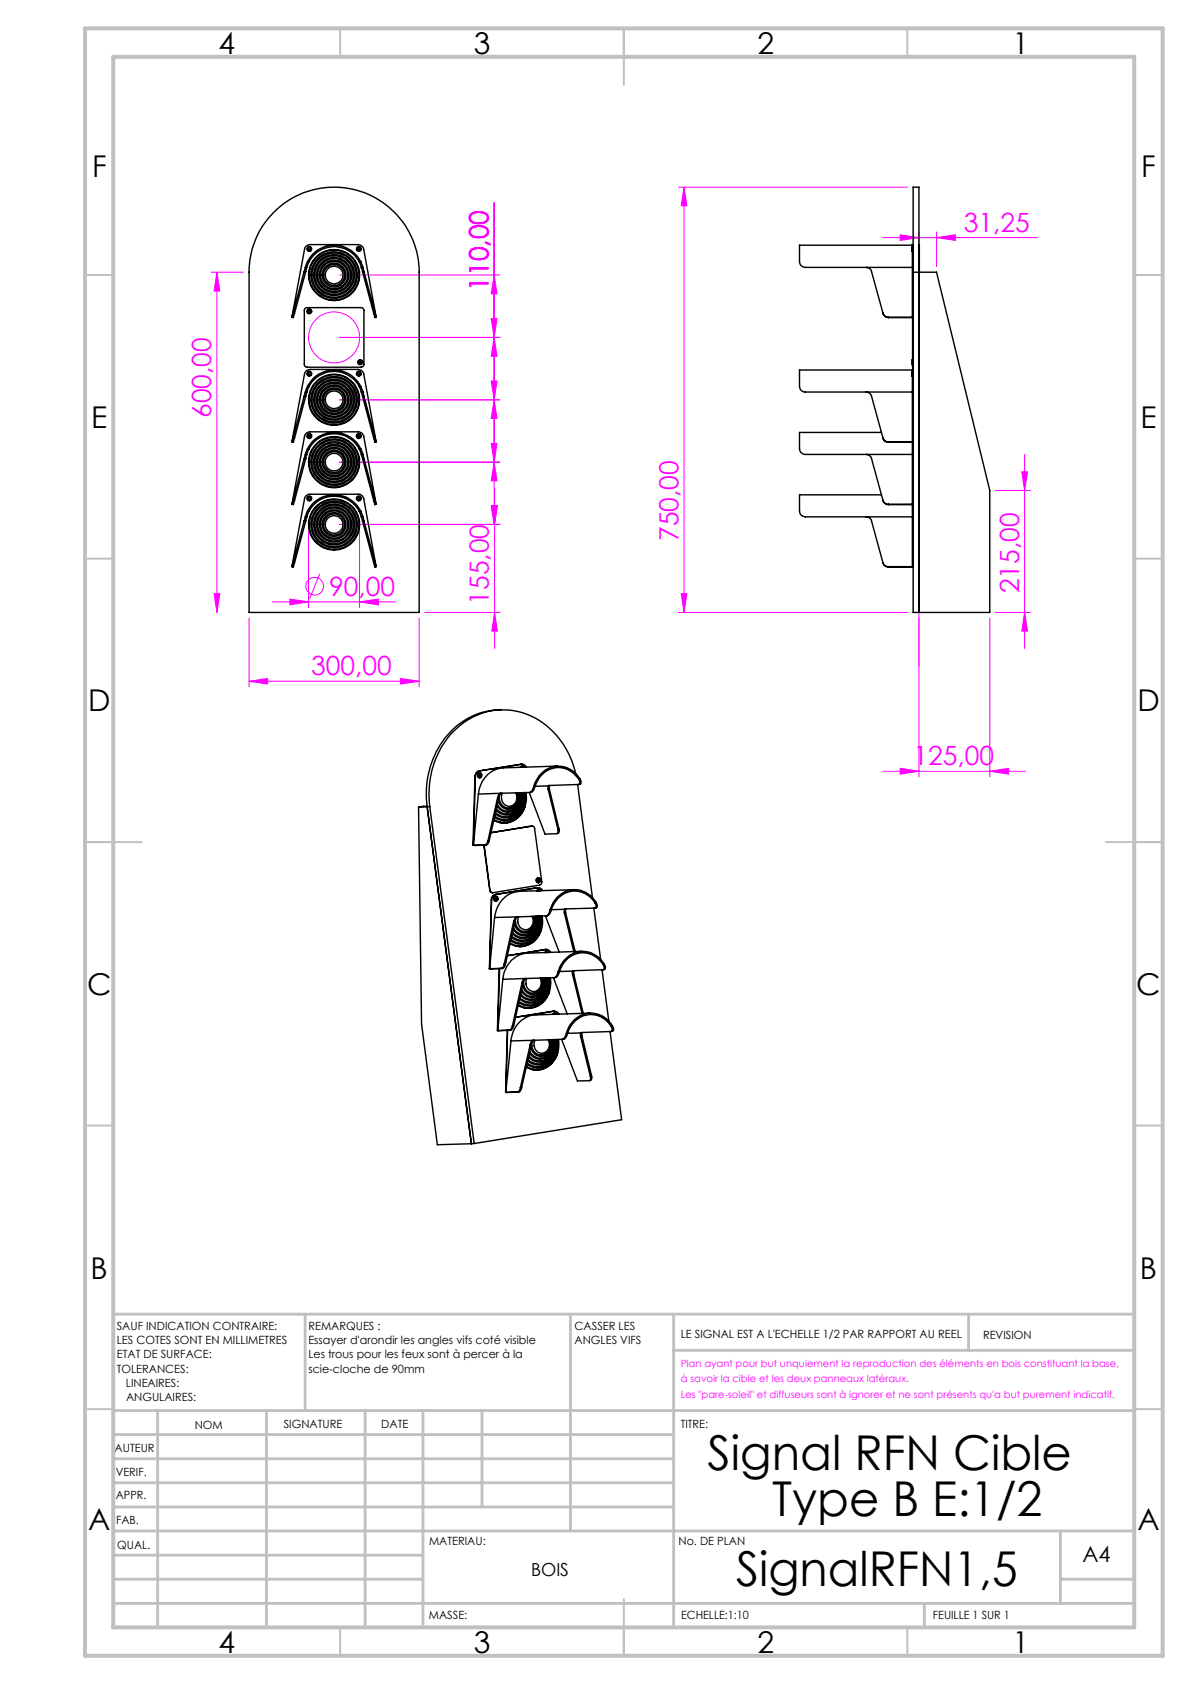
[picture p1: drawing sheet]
<svg xmlns="http://www.w3.org/2000/svg" width="210mm" height="297mm" viewBox="0 0 210 297" stroke-linecap="round" stroke-linejoin="round" font-family="sans-serif">
<g fill="none" stroke="#f0f" stroke-width=".18">
<path d="M87.1 35.8v56.7M119.6 33h40.4M120.6 33l.5 3.3h-1zM120.6 33v75M37.3 48h5.6M38.2 48l.6 3.3h-1.1zM38.2 48v60M59.9 48.5h28.2M59.9 59.5h28.2M86.6 56.2h1l-.5 3.3zM87.1 48.5l.5 3.3h-1zM87.1 59.5l.5 3.3h-1z"/>
<path d="M155.7 41.9h27.2M158.7 41.4l3.3 .5-3.3 .5zM162 40.9v96.1M165.1 41.9l3.4-.5v1zM165.1 40.9v6.1M59.9 70.5h28.2M86.6 78.2h1l-.5 3.3zM86.6 67.2h1l-.5 3.3zM87.1 70.5l.5 3.3h-1zM54.4 93.5v13.7M59.9 92.5h28.3M59.9 81.5h28.2"/>
<path d="M63.4 93.5v13.7M86.6 89.2h1l-.5 3.3zM86.7 89.2h1l-.5 3.3zM87.1 81.5l.5 3.3h-1zM87.2 86.1v28.3M175.5 86.5h6.2M180.2 83.2h1l-.5 3.3zM180.7 80.1v34.3M37.7 104.7h1.1l-.6 3.3zM43.9 109v12.1M48 106.1h21.7M51.1 105.7l3.3 .4-3.3 .6z"/>
<path d="M56.4 101.2l-1.8 4.4M63.4 106.1l3.3-.4v1zM70.6 119.7l3.3 .5-3.3 .4zM73.9 109v12.1M74.9 108h13.3M87.2 108l.5 3.3h-1zM119.6 108h40.4M120.1 104.7h1l-.5 3.3zM174.5 109v28M175.5 108h6.2M180.7 108l.5 3.3h-1zM43.9 120.2l3.3-.5v.9z"/>
<path d="M43.9 120.2h30M155.7 136h25.2M158.7 135.5l3.3 .5-3.3 .5zM174.5 136l3.3-.5v1z"/>
<circle cx="58.9" cy="59.5" r="4.5"/>
<circle cx="55.5" cy="103.4" r="1.55"/>
</g>
<g fill="none" stroke="#c0c0c0" stroke-width=".35">
<path d="M60 5v5M110 5v10M160 5v5M15 48.5h5M200 48.5h5M15 98.5h5M200 98.5h5M15 148.5h10M195 148.5h10M15 198.5h5M200 198.5h5M15 248.5h5"/>
<path d="M200 248.5h5M60 287v5M110 282v10M160 287v5"/>
</g>
<g fill="none" stroke="#c0c0c0" stroke-width=".5">
<path d="M53.8 231.8v17M100.6 231.8v38.2M118.8 231.8v55.2M118.8 238.2h81.2M170.8 231.8v6.4M200 231.8h-180v55.2M20 248.8h180M20 257.3h98.8M20 253h98.8M27.8 248.8v38.2M47 248.8v38.2M64.4 248.8v38.2"/>
<path d="M74.6 248.8v38.2M85 248.8v17M20 265.8h98.8M20 261.5h98.8M20 278.5h54.6M20 274.3h54.6M20 270h180M187 278.5h13M187 270v12.8M20 282.8h180M163 282.8v4.2"/>
</g>
<path d="M15 5h190v287h-190zM20 10h180v277h-180z" fill="none" stroke="#c0c0c0" stroke-width=".7"/>
<g fill="#f0f">
<path d="M87.1 48.5l.5 3.3h-1zM86.6 56.2h1l-.5 3.3z"/>
<path d="M87.1 59.5l.5 3.3h-1zM86.6 67.2h1l-.5 3.3z"/>
<path d="M51.1 105.7l3.3 .4-3.3 .6zM63.4 106.1l3.3-.4v1zM43.9 120.2l3.3-.5v.9zM70.6 119.7l3.3 .5-3.3 .4z"/>
<path d="M158.7 41.4l3.3 .5-3.3 .5zM165.1 41.9l3.4-.5v1z"/>
<path d="M174.5 136l3.3-.5v1zM158.7 135.5l3.3 .5-3.3 .5z"/>
<path d="M86.7 89.2h1l-.5 3.3zM87.2 108l.5 3.3h-1zM87.1 81.5l.5 3.3h-1zM86.6 89.2h1l-.5 3.3zM87.1 70.5l.5 3.3h-1zM86.6 78.2h1l-.5 3.3zM38.2 48l.6 3.3h-1.1zM37.7 104.7h1.1l-.6 3.3z"/>
<path d="M120.6 33l.5 3.3h-1zM120.1 104.7h1l-.5 3.3zM180.2 83.2h1l-.5 3.3zM180.7 108l.5 3.3h-1z"/>
</g>
<g fill="none" stroke="#000" stroke-width=".25">
<path d="M48.2 37.5a15 15 0 0 1 16.4-3.4 15 15 0 0 1 9.3 13.9v60h-30v-60a14.9 14.9 0 0 1 4.3-10.5zM51.5 55.9l2.2-11.9a1.05 1.05 0 0 1 1-.9h8.4a1.05 1.05 0 0 1 1 .9l2.2 11.9M51.7 55.2l-.2 .7M51.7 55.2l.2 .1M51.9 55.3l-.2 .7-.2-.1M53.6 47.9h.3M53.6 47.9l-1.9 7.3M53.7 54.5l.3-.2h9.6a.49 .49 0 0 1 .6 .4v9.6a.49 .49 0 0 1-.6 .5h-9.4a.48 .48 0 0 1-.5-.5zM53.8 47.2l-.2 .7M53.8 47.2h.3M53.9 47.9l-2 7.4M54.1 47.2l-.2 .7"/>
<path d="M54.2 46.1a5.2 5.2 0 0 1 4.7-2.9 5.2 5.2 0 0 1 4.7 2.9M54.2 46.1l-.4 1.1M54.2 46.1h.3M54.5 46.1a5 5 0 0 1 8.8 0M54.5 46.1l-.4 1.1M63.3 46.1l.4 1.1M63.3 46.1h.3M63.6 46.1l.4 1.1M63.7 47.2l.2 .7M63.7 47.2h.3M63.9 47.9h.3M63.9 47.9l2 7.4"/>
<path d="M64 47.2l.2 .7M64.2 47.9l1.9 7.3M65.9 55.3l.2 .7 .2-.1M66.1 55.2l.2 .7M66.1 55.2l-.2 .1M152.7 47.2l.5 .1 .4 .4 2.1 7.5M155.7 55.2l.4 .6 .5 .1M155.7 55.2a.99 .99 0 0 0 1 .8M156.6 55.9h4.4M156.6 55.9l.1 .1M160.9 44v-.9h.1v.9M160.9 43.2h-19.9v1.3a5 5 0 0 0 .2 2.3l.8 .4h18.9"/>
<path d="M160.9 43.5v.8M160.9 44v11.9M160.9 44h.1M160.9 56v8.3M161 54.3h.1M161 44.1h.1M161 52.9h.1M161 44v12h-4.3M161 54.7h.1M161 48v-15h1v75M161 48h4.1l9.4 38.5v21.5h-13.5zM162 43.2l.1 4.8"/>
<path d="M51.5 77.9l2.2-11.9a1.07 1.07 0 0 1 1-.8h8.4a1.07 1.07 0 0 1 1 .8l2.2 11.9M51.7 77.2l-.2 .7M51.7 77.2l.2 .1M51.9 77.3l-.2 .7-.2-.1M53.6 69.9h.3M53.6 69.9l-1.9 7.3M53.8 69.1l-.2 .8M53.8 69.1h.3M53.9 69.9l-2 7.4M54.1 69.1l-.2 .8M54.2 68.2a5.2 5.2 0 0 1 4.7-2.9 5.2 5.2 0 0 1 4.7 2.9M54.2 68.2l-.4 .9"/>
<path d="M54.2 79.2a5.2 5.2 0 0 1 4.7-2.9 5.2 5.2 0 0 1 4.7 2.9M54.2 79.2l-.4 .9M54.2 68.2h.3M54.2 79.2h.3M54.5 68.2a5 5 0 0 1 8.8 0M54.5 68.2l-.4 .9M54.5 79.2a5 5 0 0 1 8.8 0M54.5 79.2l-.4 .9M63.3 68.2l.4 .9M63.3 79.2l.4 .9M63.3 68.2h.3M63.3 79.2h.3"/>
<path d="M63.6 68.2l.4 .9M63.6 79.2l.4 .9M63.7 69.1l.2 .8M63.7 69.1h.3M63.9 69.9h.3M63.9 69.9l2 7.4M64 69.1l.2 .8M64.2 69.9l1.9 7.3M65.9 77.3l.2 .7 .2-.1M66.1 77.2l.2 .7M66.1 77.2l-.2 .1M152.7 69.1l.5 .2 .4 .4 2.1 7.5"/>
<path d="M155.4 76.3h-14.4v1.2a5 5 0 0 0 .2 2.3l.6 .3h19.1M155.7 77.2l.4 .6 .5 .1M155.7 77.2a.93 .93 0 0 0 1 .8M156.6 77.9h4.4M156.6 77.9l.1 .1M156.7 78h4.3M160.9 66v-.8h.1v.8M160.9 65.3h-19.9v1.2a5 5 0 0 0 .2 2.3l.6 .3h19.1M160.9 65.5v.8M160.9 66v11.9M160.9 78v10.9M160.9 66h.1"/>
<path d="M160.9 64.3v.5h.1M160.9 63.5v.8M160.9 64.3h.1M161 77.1h.1M161 66.1h.1M161 74.9h.1M161 66v34h-4.3M51.5 99.9l2.2-11.9a.97 .97 0 0 1 1-.8h8.4a.97 .97 0 0 1 1 .8l2.2 11.9M51.5 88.9l2.2-11.9a.97 .97 0 0 1 1-.8h8.4a.97 .97 0 0 1 1 .8l2.2 11.9M51.7 99.2l-.2 .7M51.7 88.2l-.2 .7M51.7 99.2l.2 .1"/>
<path d="M51.7 88.2l.2 .1M51.9 99.3l-.2 .7-.2-.1M51.9 88.3l-.2 .7-.2-.1M53.6 91.9h.3M53.6 91.9l-1.9 7.3M53.6 80.9h.3M53.6 80.9l-1.9 7.3M53.8 91.2l-.2 .7M53.8 80.1l-.2 .8M53.8 91.2h.3M53.8 80.1h.3M53.9 91.9l-2 7.4"/>
<path d="M53.9 80.9l-2 7.4M54.1 91.2l-.2 .7M54.1 80.1l-.2 .8M54.2 90.1a5.3 5.3 0 0 1 9.4 0M54.2 90.1l-.4 1.1M54.2 90.1h.3M54.5 90.1a5 5 0 0 1 8.8 0M54.5 90.1l-.4 1.1M63.3 90.1l.4 1.1M63.3 90.1h.3M63.6 90.1l.4 1.1M63.7 91.2l.2 .7"/>
<path d="M63.7 80.1l.2 .8M63.7 91.2h.3M63.7 80.1h.3M63.9 91.9h.3M63.9 91.9l2 7.4M63.9 80.9h.3M63.9 80.9l2 7.4M64 91.2l.2 .7M64 80.1l.2 .8M64.2 91.9l1.9 7.3M64.2 80.9l1.9 7.3M65.9 99.3l.2 .7 .2-.1"/>
<path d="M65.9 88.3l.2 .7 .2-.1M66.1 99.2l.2 .7M66.1 88.2l.2 .7M66.1 99.2l-.2 .1M66.1 88.2l-.2 .1M152.7 91.2l.5 .1 .4 .4 2.1 7.5M152.7 80.1l.5 .2 .4 .4 2.1 7.5M155.4 87.3h-14.4v1.2a5 5 0 0 0 .2 2.3l.8 .4h18.9M155.7 99.2l.4 .6 .5 .1M155.7 99.2a.93 .93 0 0 0 1 .8M155.7 88.2l.4 .6 .5 .1M155.7 88.2a.93 .93 0 0 0 1 .8"/>
<path d="M156.6 99.9h4.4M156.6 99.9l.1 .1M156.6 88.9h4.4M156.6 88.9l.1 .1M156.7 89h4.3M160.9 89v10.9M161 88.1h.1M161 96.9h.1M161 85.9h.1M83.7 136.9l-.3 12.2M83.7 136.9h.1M83.8 136.9l-.3 12.2"/>
<path d="M84.5 136a1.1 1.1 0 0 0-.8 .9M84.5 136.5a.23 .23 0 0 1 .2 .2 .23 .23 0 0 1-.2 .2M84.5 136h.1M84.6 136a.93 .93 0 0 0-.8 .9M84.6 136.4a.32 .32 0 0 1 .3 .3 .32 .32 0 0 1-.3 .4M84.6 136.3a.42 .42 0 0 0-.4 .4 .42 .42 0 0 0 .4 .5M84.6 137.1h.1M88.3 139.9l-.4 .3-.2 .5M88.3 139.9l-4 .1M88.3 125.2a13.1 13.1 0 0 0-12.2 9.3 16.2 16.2 0 0 0-.8 7.8M88.4 139.9l-.2 .3-.2 .4M90.9 139.8a1.44 1.44 0 0 1-.1 1.9 1.44 1.44 0 0 1-1.9 .2 1.79 1.79 0 0 1-.3-2"/>
<path d="M91.1 139.8a1.74 1.74 0 0 1-.3 2.2 1.74 1.74 0 0 1-2.1 .2 2.12 2.12 0 0 1-.7-1.7M91.3 139.8a2.17 2.17 0 0 1-1.6 3 1.95 1.95 0 0 1-1.9-1.7M91.5 139.8a2.22 2.22 0 0 1-.5 2.6 2.22 2.22 0 0 1-2.6 .3l-.7-.8M91.7 139.8a2.46 2.46 0 0 1-2.8 3.4l-.5-.3-.8-.8M91.8 139.8a2.71 2.71 0 0 1-.5 2.8 2.71 2.71 0 0 1-2.8 .8l-1-.7M91.8 135.3a.35 .35 0 0 1 .4-.2 .35 .35 0 0 1 .3 .2M91.9 134.8h.5l.4 .5M91.9 134.8l-7.4 1.2M91.9 135.3l.2-.1 .3 .1M91.9 139.8a2.88 2.88 0 0 1-3.2 3.8l-.6-.2-.6-.5M92 134.8h-.1M92 135.3h.1"/>
<path d="M92.1 139.8a3.4 3.4 0 0 1-2.1 4.2M92.1 135.1l-.3 .2M92.1 135.2l.2 .1M92.1 135.1h.1M92.3 139.8a3.4 3.4 0 0 1-3.8 4.4l-1.2-.7M92.4 139.8a4 4 0 0 1-2.5 4.7M92.6 139.8a4 4 0 0 1-3.6 5l-1.3-.3-.5-.4M92.7 139.8a4.4 4.4 0 0 1-2.8 5.2M93.3 139.8l2.8 7.3 2.1-.1 .2-.1v-.6M94.1 138.7l-.3 .8-.3 .3-5.2 .1M94.4 138.6l-.5 1-.4 .1M94.4 138.6l-.3 .1"/>
<path d="M96.7 139.2l1.7 7.1M96.7 138.6v.6M96.7 138.6l-2.3 .1M96.9 139.2h-.2M96.9 139.2l1.7 7M97 138.5l-.2 .2 .1 .5M98.3 135.1l-9.5 .3a4.9 4.9 0 0 0-4.5 4.6M101.5 136.4a14.1 14.1 0 0 0-10.6-11 12.4 12.4 0 0 0-12.8 5.9 16.7 16.7 0 0 0-2.3 11M101.8 138.4l2.7 19.9M102 137.4a.64 .64 0 0 1 0 1M102 138.4l-5.3 .2M102 137.4a4.2 4.2 0 0 0-4.2-2 4.2 4.2 0 0 0-3.4 3.2"/>
<path d="M102.3 137.4l.1 .5v.3l-.4 .2M102.3 137.4a4.4 4.4 0 0 0-4.3-2.2 4.4 4.4 0 0 0-3.7 3.1l-.2 .4M102.3 137.4h-.3M73.8 142.3l.5 38.3 2.8 21.3 6-.2M75.3 142.2l-1.5 .1M75.3 142.3l7.8 59.4M75.3 142.3h-1.5M75.8 142.3h-.5M75.8 142.3l7.8 59.4M83.4 149.1h.1M84.3 140l-.8 9.1M85.3 149l1.1 8"/>
<path d="M85.4 149l1 8M85.5 149l-2 .1M85.5 149h.2M85.7 149l-2.3 .1M86 148.3l-.1 .4-.4 .3M86 148.3h.3M86.3 148.3l-.2 .5-.4 .2M86.4 157l.1 .3 .3 .1M86.4 157h.1M86.6 146.9l7.2-1.2a.43 .43 0 0 1 .5 .4l1.2 9.7-.4 .3-8.2 1.3a.49 .49 0 0 1-.5-.4M86.6 158.7h.1M86.7 158.7l-.4 12.1"/>
<path d="M86.8 157.4h.1M87.1 144.5a3.2 3.2 0 0 0 2.8 .5M87.2 143.9a2.97 2.97 0 0 0 2.7 .6M87.3 143.3a2.76 2.76 0 0 0 2.6 .7M87.4 157.8a.93 .93 0 0 0-.7 .9M87.4 157.8a.93 .93 0 0 0-.8 .9M87.4 158.3a.2 .2 0 0 1 .1 .2 .2 .2 0 0 1-.1 .2M87.4 158.2a.32 .32 0 0 1 .3 .3 .32 .32 0 0 1-.2 .3M87.5 158.1a.42 .42 0 0 0-.5 .4 .42 .42 0 0 0 .5 .4M87.5 158.8h.1M87.7 140.7l-1.7 7.6M88 140.6l-.3 .1"/>
<path d="M88 140.6l-1.7 7.7M88.1 145.1h.9M89.4 145l-.6 .2M92.6 142.1a3.8 3.8 0 0 1-5.5 2.6M93.7 145.7h.1M94.7 156.6h.2M94.8 157.1l.2-.2 .2 .2M94.9 155a.22 .22 0 0 1 .1 .2 .22 .22 0 0 1-.1 .3M94.9 157.1h.1M94.9 154.8a.42 .42 0 0 0-.4 .5 .42 .42 0 0 0 .4 .4M94.9 154.9a.33 .33 0 0 1 .3 .4 .33 .33 0 0 1-.3 .3M94.9 155.7h.1"/>
<path d="M95 156.9l-.3 .2M95 156.9l.2 .2M95.4 157.1a.36 .36 0 0 0-.4-.2 .36 .36 0 0 0-.3 .2M95.7 157.1l-.3-.4-.6-.1-7.4 1.2M98.6 146.2v.6l-.4 .2M98.6 146.2l-.2 .1M101.2 156.9l-9.6 .3a4.9 4.9 0 0 0-4.4 4.6M104.9 159.2a.64 .64 0 0 1 0 1l-5.3 .2M104.9 159.2a4.1 4.1 0 0 0-4-2 4.1 4.1 0 0 0-3.5 2.8l-.2 .4M105.1 159.2l.2 .8-.4 .2M105.1 159.2a4.3 4.3 0 0 0-4.3-2.3 4.3 4.3 0 0 0-3.7 3.2l-.1 .4M105.1 159.2h-.2"/>
<path d="M86.3 170.8h.1M87.2 161.8l-.9 9M88 170.8l-.3 10.9M88.1 170.8l-.3 10.9M88.4 170.8h-2.1M88.4 170.8h.2M88.6 170.8h-2.3M88.7 172.7l-.9 9M88.9 170l-.2 .6-.3 .2M88.9 170l.2 .1M89.1 170.1l-.2 .4-.3 .3M89.3 169.4l-.1 .2"/>
<path d="M90.1 165.7a3.3 3.3 0 0 0 2.6 .6M90.2 165.1a2.67 2.67 0 0 0 2.6 .6M90.6 162.5l-1.7 7.5M90.8 162.4l-.2 .1M90.8 162.4l-1.7 7.7M90.9 166.9h1M91.2 161.7l-.3 .2-.3 .6M91.2 161.7l-4 .1M91.3 161.7l-.3 .2-.2 .5M91.4 177.2a3.2 3.2 0 0 0 2.8 .4M91.8 175.3a2.33 2.33 0 0 0 1.9 .9M92 173.4l-1.7 7.5"/>
<path d="M92.3 173.3l-.3 .1M92.3 173.3l-1.7 7.7M92.3 166.8l-.7 .2M92.3 173.1a1.82 1.82 0 0 0 1.7 2.1M92.4 177.7h.9M92.6 172.6l-.4 .3-.2 .5M92.6 172.6l-3.9 .1M92.7 172.6l-.4 .7M93.7 177.7l-.6 .1M93.8 161.6a1.43 1.43 0 0 1-.2 1.9 1.43 1.43 0 0 1-1.9 0 1.76 1.76 0 0 1-.3-1.8M94 161.6a1.72 1.72 0 0 1-.3 2.1 1.72 1.72 0 0 1-2.1 .3 1.92 1.92 0 0 1-.7-1.8M94.2 161.6a1.98 1.98 0 0 1-.3 2.2 1.98 1.98 0 0 1-2.1 .6 2 2 0 0 1-1.1-1.5"/>
<path d="M94.4 161.6a2.24 2.24 0 0 1-.5 2.5 2.24 2.24 0 0 1-2.4 .5l-.5-.3-.4-.6M94.5 161.6a2.42 2.42 0 0 1-.4 2.6 2.42 2.42 0 0 1-2.6 .6l-.4-.2-.6-.7M94.7 161.6a2.79 2.79 0 0 1-3 3.7l-.8-.4-.5-.5M94.8 161.6a3 3 0 0 1-3 3.9l-.8-.3-.7-.5M95 161.6a3.4 3.4 0 0 1-2.2 4.1M95.1 161.6a3.4 3.4 0 0 1-3.4 4.4l-.6-.2-.9-.5M95.2 172.5a1.47 1.47 0 0 1 0 1.7 1.47 1.47 0 0 1-1.6 .6 1.61 1.61 0 0 1-.7-2.2M95.3 161.6a4 4 0 0 1-2.6 4.7M95.4 172.5a1.82 1.82 0 0 1-1.4 2.7M95.4 161.6a3.9 3.9 0 0 1-3.5 4.9h-.7l-1.2-.6M95.5 163.9a3.8 3.8 0 0 1-5.6 2.5M95.6 161.6a4.2 4.2 0 0 1-3.8 5.3l-1-.2-.8-.4"/>
<path d="M95.6 172.5a1.94 1.94 0 0 1-.3 2.3 1.94 1.94 0 0 1-2.3 .4l-.4-.4-.5-1M95.8 172.5a2.26 2.26 0 0 1-.4 2.5 2.26 2.26 0 0 1-2.5 .5l-.4-.3-.5-.6M95.9 172.5a2.42 2.42 0 0 1-.4 2.6 2.42 2.42 0 0 1-2.5 .7l-.7-.5-.4-.5M96.1 172.5a2.81 2.81 0 0 1-2.4 3.7M96.1 168a.35 .35 0 0 1 .4-.3 .35 .35 0 0 1 .3 .3M96.2 167.5h.1M96.2 161.5l2.4 6.4M96.2 167.5l.6 .1 .3 .4M96.2 168l.2-.2 .3 .2M96.2 167.5l-6.7 1.1M96.2 172.5a2.89 2.89 0 0 1-3.2 3.8l-.6-.2-.6-.6M96.4 172.5a3.2 3.2 0 0 1-3.8 4.1l-.9-.6"/>
<path d="M96.4 167.8l.2 .2M96.4 168h.1M96.4 167.7l-.3 .3M96.6 172.5a3.4 3.4 0 0 1-3.8 4.3l-1.2-.6M96.7 172.5a3.6 3.6 0 0 1-4.3 4.6l-.9-.5M96.9 172.4a4.1 4.1 0 0 1-3.3 5l-1.3-.1-.8-.5M96.9 174.8a3.8 3.8 0 0 1-5.5 2.5M97 160.5l-.4 .8-.3 .2-5.1 .2M97 172.4a4.4 4.4 0 0 1-2.8 5.2M97.2 160.4l-.3 .7-.3 .4h-.3M97.2 160.4l-.2 .1M97.6 172.4l2.4 6.4"/>
<path d="M97.6 178.3l.6 .2 .3 .4M97.6 178.3l-6.7 1.1 6.7-1M97.6 178.3v.1M97.8 178.3l-.2 .1M97.8 172.4l-5.2 .2M97.8 178.9h.1M97.9 178.6l-.4 .3M97.9 178.7l.2 .2M98.1 178.9l-.3-.2-.2 .2M98.2 178.9a.36 .36 0 0 0-.3-.3 .36 .36 0 0 0-.4 .3M98.4 171.4l-.2 .6-.4 .4M98.7 171.3l-.5 1-.4 .1"/>
<path d="M98.7 171.3l-.3 .1M99.5 161l1.7 6.8M99.6 160.4l-.1 .6M99.6 160.4h-2.4M99.7 161h-.2M99.7 161l1.7 6.8M99.8 160.3l-.1 .2v.5M101 171.9l1.6 6.8M101 171.3v.6M101 171.3h-2.3M101.2 171.9h-.2M101.2 171.9l1.6 6.8"/>
<path d="M101.3 171.2l-.2 .2 .1 .5M102.6 167.8l-9.5 .3a4.8 4.8 0 0 0-4.4 4.6M104.1 178.7l-9.6 .3a4.8 4.8 0 0 0-4.4 4.6M104.7 160.2l1.2 9M106.2 171l1.2 9.1M106.3 170.1a.64 .64 0 0 1 0 .9M106.3 171l-5.3 .3M106.3 170.1a4.2 4.2 0 0 0-4.2-2 4.2 4.2 0 0 0-3.4 3.2M106.5 170l.2 .4v.5l-.4 .1M106.5 170a4.3 4.3 0 0 0-4.3-2.2 4.3 4.3 0 0 0-3.6 3.2l-.2 .4M106.5 170l-.2 .1M87.7 181.7h.1"/>
<path d="M89.1 192.6h.1M89.1 192.6l.4-10.9-.3 10.9M89.8 181.7h-2M89.8 181.7h.2M90 181.7h-2.3M90.1 183.6l-.9 9M90.3 180.9l-.2 .6-.3 .2M90.3 180.9l.3 .1M90.6 181l-.4 .6-.2 .1M90.7 180.3l-.1 .2M91.2 192.6h-2M91.2 192.6h.2"/>
<path d="M91.4 192.6h-2.3M91.8 191.8l-.3 .6-.3 .2M91.8 191.8h.2M92 191.8l-.3 .6-.3 .2M92.8 188.1a3.7 3.7 0 0 0 2.8 .4M93.5 184.3l-1.7 7.5M93.7 184.2l-.2 .1M93.7 184.2l-1.7 7.6M93.8 188.6h1M94 183.5l-.3 .2-.2 .6M94 183.5l-3.9 .1M94.1 183.5l-.2 .2-.2 .5"/>
<path d="M95.2 188.6l-.7 .1M96.7 183.4a1.42 1.42 0 0 1-.2 1.9 1.42 1.42 0 0 1-2 0 1.66 1.66 0 0 1-.2-1.8M96.8 183.4a1.72 1.72 0 0 1-.2 2.1 1.72 1.72 0 0 1-2.1 .2 1.79 1.79 0 0 1-.7-1.7M97 183.4a1.96 1.96 0 0 1-.3 2.2 1.96 1.96 0 0 1-2.2 .5l-.6-.6-.3-.8M97.2 183.4a2.26 2.26 0 0 1-.3 2.4 2.26 2.26 0 0 1-2.3 .7l-.9-.6-.3-.4M97.4 183.4a2.46 2.46 0 0 1-2.7 3.3l-.8-.4-.6-.6M97.5 183.4a2.7 2.7 0 0 1-.6 2.9 2.7 2.7 0 0 1-2.9 .6l-.8-.7M97.7 183.4a2.91 2.91 0 0 1-3.3 3.8l-.8-.4-.4-.4M97.8 183.4a3.2 3.2 0 0 1-3.4 4.2l-1.3-.7M98 183.3a3.6 3.6 0 0 1-2.8 4.5 2.73 2.73 0 0 1-2.1-.7M98.1 183.3a3.7 3.7 0 0 1-3.6 4.8l-1-.2-.5-.4M98.3 183.3a4 4 0 0 1-3.6 5l-1-.2-.8-.4"/>
<path d="M98.4 185.7a3.8 3.8 0 0 1-5.6 2.5M98.5 183.3a4.3 4.3 0 0 1-2.9 5.2M99 183.3l2.8 7.3h2.1l.2-.3v-.4M99.2 183.3l-5.2 .2M99.9 182.2l-.4 .9-.3 .2M100.1 182.2l-.3 .7a.55 .55 0 0 1-.6 .4M100.1 182.2h-.2M102.4 182.8l1.7 7.1M102.4 182.2v.6M102.4 182.2h-2.3M102.6 182.8h-.2M102.6 182.8l1.7 7"/>
<path d="M102.7 182.1l-.1 .4v.3M104.3 189.8v.5l-.3 .3M104.3 189.8l-.2 .1M107.6 181.9l2 15.6-26 4.2M107.7 181a.64 .64 0 0 1 0 .9l-5.3 .3M107.7 181a4.1 4.1 0 0 0-4-2 4.1 4.1 0 0 0-3.5 2.8l-.1 .4M108 180.9l.2 .5v.3l-.4 .2M108 180.9a4.4 4.4 0 0 0-4.5-2.2 4.4 4.4 0 0 0-3.6 3.5M108 180.9l-.3 .1M83.6 201.7h-.5"/>
<circle cx="54.5" cy="54.9" r=".2"/>
<circle cx="54.5" cy="43.9" r=".19"/>
<circle cx="54.5" cy="54.9" r=".43"/>
<circle cx="54.5" cy="54.9" r=".32"/>
<circle cx="54.5" cy="43.9" r=".34"/>
<circle cx="54.6" cy="43.9" r=".43"/>
<circle cx="58.9" cy="48.5" r="3.4"/>
<circle cx="58.9" cy="48.5" r="3.1"/>
<circle cx="58.9" cy="48.5" r="1.86"/>
<circle cx="58.9" cy="48.5" r="4.5"/>
<circle cx="58.9" cy="48.5" r="2.11"/>
<circle cx="58.9" cy="48.5" r="3.9"/>
<circle cx="58.9" cy="48.5" r="3.6"/>
<circle cx="58.9" cy="48.5" r="4.4"/>
<circle cx="58.9" cy="48.5" r="2.61"/>
<circle cx="58.9" cy="48.5" r="1.55"/>
<circle cx="58.9" cy="48.5" r="2.89"/>
<circle cx="58.9" cy="48.5" r="2.4"/>
<circle cx="58.9" cy="48.5" r="4.1"/>
<circle cx="63.3" cy="43.9" r=".19"/>
<circle cx="63.3" cy="43.9" r=".43"/>
<circle cx="63.3" cy="43.9" r=".33"/>
<circle cx="54.5" cy="65.9" r=".2"/>
<circle cx="54.5" cy="76.9" r=".2"/>
<circle cx="54.5" cy="65.9" r=".34"/>
<circle cx="54.6" cy="76.9" r=".33"/>
<circle cx="54.6" cy="76.9" r=".43"/>
<circle cx="54.6" cy="65.9" r=".43"/>
<circle cx="58.9" cy="70.5" r="3.9"/>
<circle cx="58.9" cy="70.5" r="3.4"/>
<circle cx="58.9" cy="70.5" r="1.86"/>
<circle cx="58.9" cy="70.5" r="2.11"/>
<circle cx="58.9" cy="70.5" r="4.5"/>
<circle cx="58.9" cy="70.5" r="4.4"/>
<circle cx="58.9" cy="70.5" r="3.1"/>
<circle cx="58.9" cy="70.5" r="2.61"/>
<circle cx="58.9" cy="70.5" r="1.55"/>
<circle cx="58.9" cy="70.5" r="2.89"/>
<circle cx="58.9" cy="70.5" r="4.1"/>
<circle cx="58.9" cy="70.5" r="2.4"/>
<circle cx="58.9" cy="70.5" r="3.6"/>
<circle cx="63.3" cy="76.9" r=".32"/>
<circle cx="63.3" cy="76.9" r=".2"/>
<circle cx="63.3" cy="65.9" r=".2"/>
<circle cx="63.3" cy="65.9" r=".43"/>
<circle cx="63.3" cy="76.9" r=".43"/>
<circle cx="63.3" cy="65.9" r=".33"/>
<circle cx="63.5" cy="63.9" r=".43"/>
<circle cx="63.5" cy="63.9" r=".32"/>
<circle cx="63.5" cy="63.9" r=".2"/>
<circle cx="54.5" cy="87.9" r=".2"/>
<circle cx="54.6" cy="87.9" r=".33"/>
<circle cx="54.6" cy="87.9" r=".43"/>
<circle cx="58.9" cy="92.5" r="3.9"/>
<circle cx="58.9" cy="81.5" r="3.9"/>
<circle cx="58.9" cy="81.5" r="3.4"/>
<circle cx="58.9" cy="92.5" r="3.4"/>
<circle cx="58.9" cy="92.5" r="3.1"/>
<circle cx="58.9" cy="92.5" r="4.4"/>
<circle cx="58.9" cy="92.5" r="1.86"/>
<circle cx="58.9" cy="81.5" r="1.86"/>
<circle cx="58.9" cy="92.5" r="2.6"/>
<circle cx="58.9" cy="81.5" r="2.6"/>
<circle cx="58.9" cy="92.5" r="4.5"/>
<circle cx="58.9" cy="81.5" r="2.11"/>
<circle cx="58.9" cy="92.5" r="2.11"/>
<circle cx="58.9" cy="81.5" r="2.39"/>
<circle cx="58.9" cy="81.5" r="4.4"/>
<circle cx="58.9" cy="81.5" r="3.1"/>
<circle cx="58.9" cy="81.5" r="1.55"/>
<circle cx="58.9" cy="92.5" r="1.55"/>
<circle cx="58.9" cy="81.5" r="4.5"/>
<circle cx="58.9" cy="92.5" r="4.1"/>
<circle cx="58.9" cy="81.5" r="4.1"/>
<circle cx="58.9" cy="92.5" r="2.4"/>
<circle cx="58.9" cy="92.5" r="3.6"/>
<circle cx="58.9" cy="81.5" r="3.6"/>
<circle cx="58.9" cy="81.5" r="2.9"/>
<circle cx="58.9" cy="92.5" r="2.9"/>
<circle cx="63.3" cy="87.9" r=".32"/>
<circle cx="63.3" cy="87.9" r=".2"/>
<circle cx="63.3" cy="87.9" r=".43"/>
<circle cx="84.6" cy="136.8" r=".19"/>
<circle cx="84.6" cy="136.7" r=".31"/>
<circle cx="84.6" cy="136.8" r=".41"/>
<circle cx="87.4" cy="158.5" r=".19"/>
<circle cx="87.5" cy="158.5" r=".4"/>
<circle cx="87.5" cy="158.5" r=".3"/>
<circle cx="94.9" cy="155.2" r=".19"/>
<circle cx="94.9" cy="155.3" r=".4"/>
<circle cx="94.9" cy="155.3" r=".31"/>
</g>
<g font-size="8.5">
<text x="124.8" y="259.3">Signal RFN Cible</text>
<text x="136.2" y="267.4">Type B E:1/2</text>
<text x="129.8" y="279.7">SignalRFN1,5</text>
</g>
<g font-size="5.3">
<text x="38.5" y="9.5">4</text>
<text x="83.5" y="9.5">3</text>
<text x="133.6" y="9.5">2</text>
<text x="178.6" y="9.5">1</text>
<text x="16.2" y="31.3">F</text>
<text x="201.2" y="31.3">F</text>
<text x="16.1" y="75.5">E</text>
<text x="201.1" y="75.5">E</text>
<text x="15.5" y="125.5">D</text>
<text x="200.5" y="125.5">D</text>
<text x="15.4" y="175.5">C</text>
<text x="200.4" y="175.5">C</text>
<text x="16" y="225.5">B</text>
<text x="201" y="225.5">B</text>
<text x="15.5" y="269.8">A</text>
<text x="200.5" y="269.8">A</text>
<text x="38.5" y="291.5">4</text>
<text x="83.5" y="291.5">3</text>
<text x="133.6" y="291.5">2</text>
<text x="178.6" y="291.5">1</text>
</g>
<g font-size="4.7" fill="#f0f">
<text x="170" y="40.9">31,25</text>
<text x="86.1" y="51.3" transform="rotate(-90 86.1 51.3)">110,00</text>
<text x="37.3" y="73.7" transform="rotate(-90 37.3 73.7)">600,00</text>
<text x="119.6" y="95.4" transform="rotate(-90 119.6 95.4)">750,00</text>
<text x="58.1" y="105.1">90,00</text>
<text x="86.2" y="106.7" transform="rotate(-90 86.2 106.7)">155,00</text>
<text x="179.7" y="104.7" transform="rotate(-90 179.7 104.7)">215,00</text>
<text x="54.9" y="119.1">300,00</text>
<text x="161.1" y="135">125,00</text>
</g>
<text font-size="3.9" x="190.9" y="275.5">A4</text>
<text font-size="3.2" x="93.6" y="277.9">BOIS</text>
<g font-size="2">
<text x="20.6" y="234.6">SAUF INDICATION CONTRAIRE:</text>
<text x="20.6" y="237.1">LES COTES SONT EN MILLIMETRES</text>
<text x="20.6" y="239.6">ETAT DE SURFACE:</text>
<text x="54.4" y="234.6">REMARQUES :</text>
<text x="54.4" y="237.1">Essayer d'arondir les angles vifs coté visible</text>
<text x="54.4" y="239.6">Les trous pour les feux sont à percer à la</text>
<text x="101.3" y="234.5">CASSER LES</text>
<text x="101.3" y="237">ANGLES VIFS</text>
<text x="120" y="236">LE SIGNAL EST A L'ECHELLE 1/2 PAR RAPPORT AU REEL</text>
<text x="173.3" y="236.2">REVISION</text>
<text x="20.6" y="242.1">TOLERANCES:</text>
<text x="22.2" y="244.6">LINEAIRES:</text>
<text x="54.4" y="242.1">scie-cloche de 90mm</text>
<text x="22.2" y="247.1">ANGULAIRES:</text>
<text x="34.3" y="252">NOM</text>
<text x="50" y="251.9">SIGNATURE</text>
<text x="67.2" y="251.9">DATE</text>
<text x="120" y="251.9">TITRE:</text>
<text x="20.2" y="256.1">AUTEUR</text>
<text x="20.4" y="260.3">VERIF.</text>
<text x="20.4" y="264.4">APPR.</text>
<text x="20.5" y="268.8">FAB.</text>
<text x="20.7" y="273.1">QUAL.</text>
<text x="75.7" y="272.5">MATERIAU:</text>
<text x="119.6" y="272.5">No. DE PLAN</text>
<text x="75.6" y="285.5">MASSE:</text>
<text x="120.1" y="285.6">ECHELLE:1:10</text>
<text x="164.5" y="285.6">FEUILLE 1 SUR 1</text>
</g>
<g font-size="1.8" fill="#f0f">
<text x="120" y="241">Plan ayant pour but unquiement la reproduction des éléments en bois constituant la base,</text>
<text x="120" y="243.8">à savoir la cible et les deux panneaux latéraux.</text>
<text x="120" y="246.5">Les &quot;pare-soleil&quot; et diffuseurs sont à ignorer et ne sont présents qu'a but purement indicatif.</text>
</g>
</svg>
